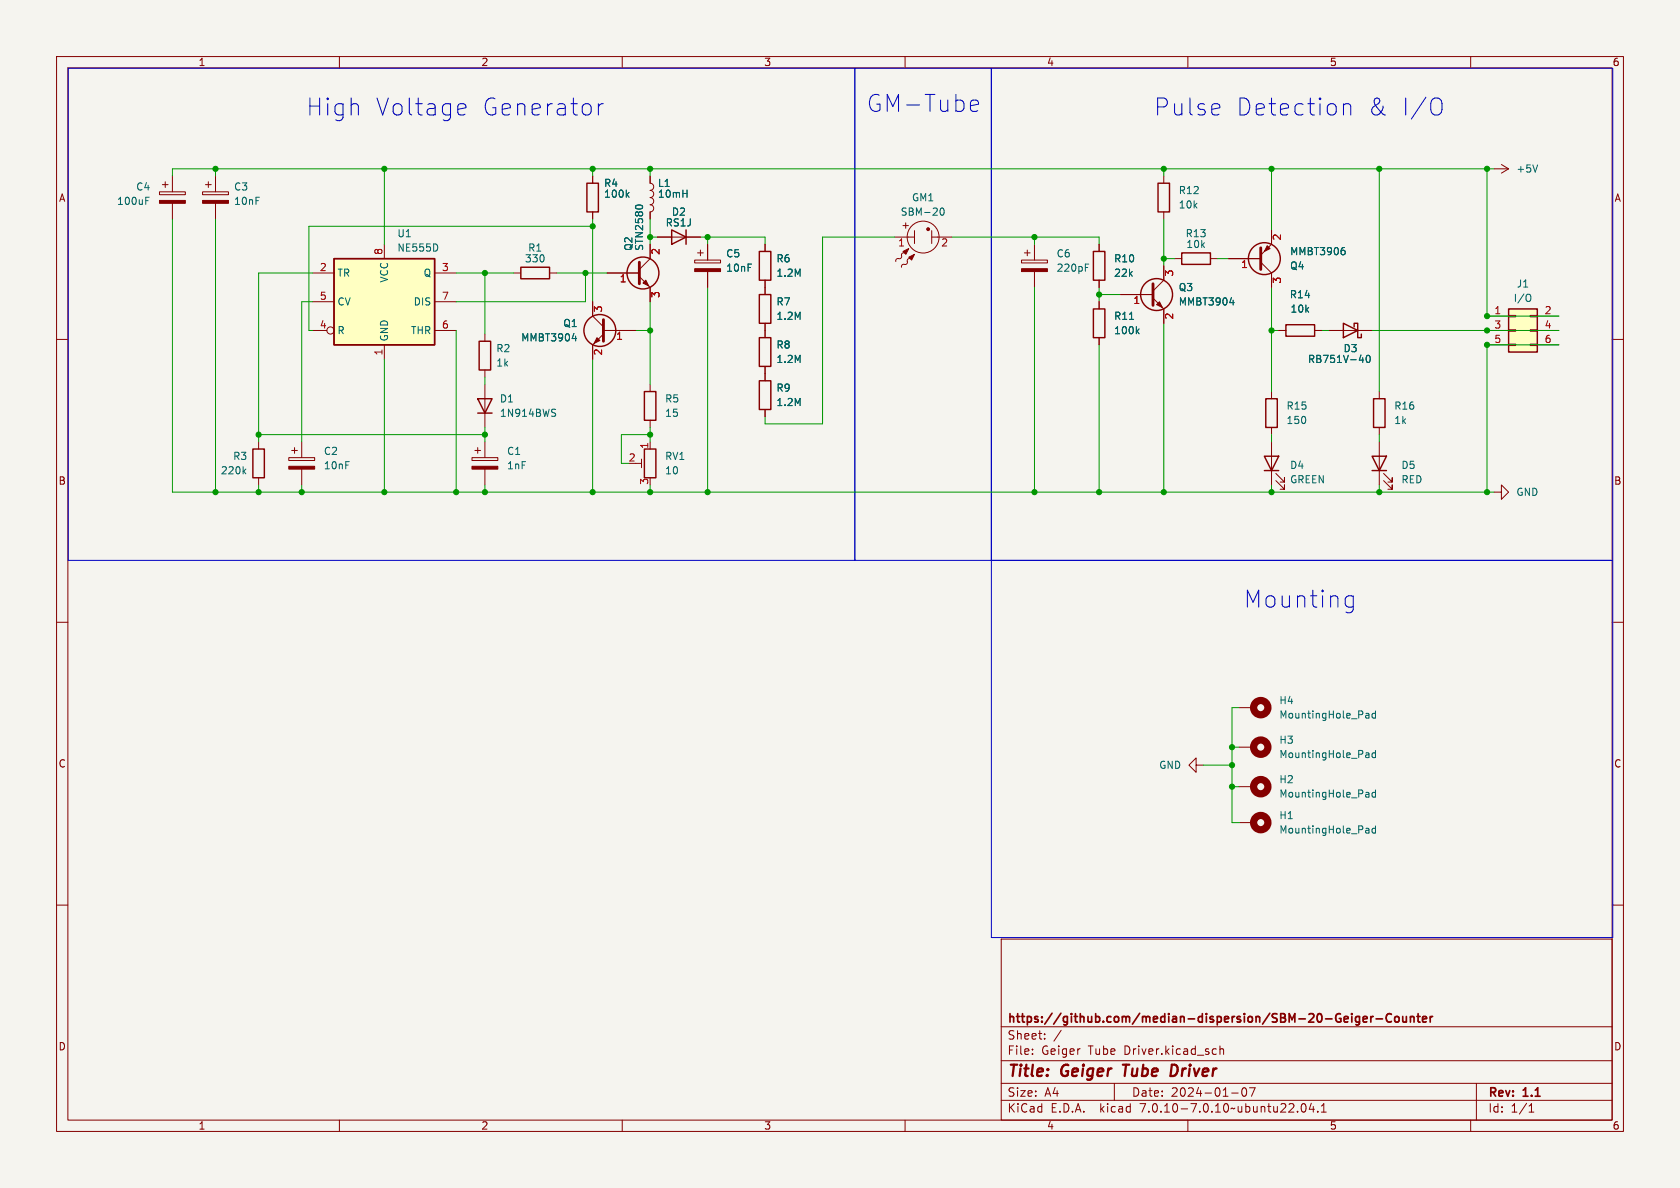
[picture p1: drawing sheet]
<svg xmlns="http://www.w3.org/2000/svg" width="297mm" height="210mm" viewBox="0 0 297 210" stroke-linecap="round" stroke-linejoin="round" font-family="sans-serif">
<path d="M0 0h297v210h-297z" fill="#f5f4ef" stroke="#f5f4ef" stroke-width=".18"/>
<g fill="none" stroke="#840000" stroke-width=".18">
<path d="M10 10h277v190h-277zM12 12h273v186h-273zM60 10v2M110 10v2M160 10v2M210 10v2M260 10v2M28.2 33.9h4.6v.5h-4.6zM28.7 32.6h1M29.2 32.1v1M30.5 31.1v2.8M30.5 35.9v2.8"/>
<path d="M35.8 33.9h4.6v.5h-4.6zM36.3 32.6h1M36.8 32.1v1M38.1 31.1v2.8M38.1 35.9v2.8M104.8 31.1v1.3M104.8 37.5v1.2M114.9 31.1v1.3a.64 .64 0 0 1 .7 .6 .64 .64 0 0 1-.7 .7 .64 .64 0 0 1 .7 .6 .64 .64 0 0 1-.7 .6 .64 .64 0 0 1 .7 .7 .64 .64 0 0 1-.7 .6 .64 .64 0 0 1 .7 .6 .64 .64 0 0 1-.7 .7v1.2M205.7 31.1v1.3M205.7 37.5v1.2M264.2 29.8h2.5M265.4 29.1l1.3 .7"/>
<path d="M266.7 29.8l-1.3 .8M10 60h2M55.2 48.3h3.9M55.2 58.4h2.6M55.2 53.3h3.9M67.9 43.2v2.5M76.8 48.3h3.8M76.8 58.4h3.8M76.8 53.3h3.8M85.7 59.1v1.2M90.8 48.3h1.3M97.2 48.3h1.2"/>
<path d="M104.8 53.3v2.6l1.9 1.9M106.7 59.1l-1.9 1.9v2.5M106.7 58.4h5.7M107.3 48.3h5.7M113 48.9l1.9 1.9v2.5M114.9 43.2v2.5l-1.9 1.9M116.2 41.9h7.6M122.8 46h4.6v.5h-4.6zM123.3 44.7h1M123.8 44.2v1M125.1 43.2v2.8M125.1 48v2.8"/>
<path d="M135.3 43.2v1.3M135.3 49.5v2.6M135.3 57.2v2.5M158.1 41.9h3.6M159.9 44.7l-.5 .2-.1 .7-.8 .2-.1 .4M160.9 45.7l-.5 .2-.1 .7-.7 .2-.2 .4M161.7 40.8v2.3M164.7 40.8v2.3M164.7 41.9h3.6M180.6 46h4.6v.5h-4.6zM181.1 44.7h1M181.6 44.2v1"/>
<path d="M182.9 43.2v2.8M182.9 48v2.8M194.3 43.2v1.3M194.3 49.5v1.3M194.3 53.3v1.3M194.3 59.7v1.3M198.1 52.1h5.7M203.8 52.7l1.9 1.9v2.6M205.7 47v2.5l-1.9 1.9M207.6 45.7h1.3M214 45.7h1.3M217.2 45.7h5.7"/>
<path d="M222.9 46.4l1.9 1.9v2.5M224.8 40.6v2.6l-1.9 1.9M226.1 58.4h1.2M232.4 58.4h1.3M234.9 58.4h7.7M262.9 55.9h3.8M262.9 58.4h3.8M266.7 58.3h1.3v.2h-1.3zM266.7 55.8h1.3v.2h-1.3zM270.5 58.3h1.3v.2h-1.3zM270.5 55.8h1.3v.2h-1.3zM271.8 55.9h3.8"/>
<path d="M271.8 58.4h3.8M285 60h2M45.7 78.1v1.3M51.6 79.6h1M52.1 79.1v1M53.3 78.1v2.8M67.9 61v2.5M83.9 79.6h1.1M84.5 79.1v1M85.7 65.4v1.3M85.7 67.9v7.7M85.7 78.1v2.8"/>
<path d="M114.9 67.9v1.3M114.9 74.3v1.3M114.9 78.1v1.3M135.3 64.8v2.5M135.3 72.4v1.3M224.8 69.2v1.3M224.8 75.6v1.2M224.8 78.1v7.6M243.8 69.2v1.3M243.8 75.6v1.2M243.8 78.1v7.6M262.9 61h3.8"/>
<path d="M266.7 60.8h1.3v.3h-1.3zM270.5 60.8h1.3v.3h-1.3zM271.8 61h3.8M45.7 84.5v1.2M51.1 80.9h4.5v.5h-4.5zM53.3 82.9v2.8M83.4 80.9h4.6v.5h-4.6zM85.7 82.9v2.8M112.4 81.9h1M113.4 81.2v1.5M225.6 85l1.5 1.5v-.8v.8h-.8M225.6 83.7l1.5 1.5v-.7v.7h-.8"/>
<path d="M244.6 85l1.5 1.5v-.8v.8h-.7M244.6 83.7l1.5 1.5v-.7v.7h-.7M264.2 87h1.2v-1.3l1.3 1.3-1.3 1.3v-1.3M10 110h2M285 110h2M211.5 135.3v-1.3l-1.3 1.3 1.3 1.2v-1.2h1.2M219.1 139.1h2.5M219.1 132.1h2.5M219.1 125.1h2.5M10 160h2M219.1 145.4h2.5M285 160h2"/>
<path d="M177 166h108v32h-108zM60 198v2M110 198v2M160 198v2M177 194.5h108M177 191.5h108M177 187.5h108M177 181.5h108M182.5 186.3v.1M182.5 185.5v.1M184.7 183.6v.1M184.7 182.8v.1"/>
<path d="M187.6 182.1l-1.3 2M197 191.5v3M210 198v2M214.9 185.4l.1 .1M215 186.3l-.1 .1M215.7 184.9v1.5M215.7 185.5l.2-.1 .3 .1 .1 .9M217.7 193.2h1.2M219.7 192.4l.2-.1a.81 .81 0 0 1 .6 .6 .81 .81 0 0 1-.3 .8l-.2 .1a.81 .81 0 0 1-.3-1.4zM220.9 192.3h1l-.7 1.5M229.4 196.5v.1M230.2 195.2l.2-.1a.81 .81 0 0 1 .6 .6 .81 .81 0 0 1-.3 .8l-.2 .1a.81 .81 0 0 1-.3-1.4z"/>
<path d="M231.8 195l-.3 1.1h.9M232.2 195.6v1M233 196.5v.1M233.6 196.6h.9M233.6 195.5l.4-.4v1.5M260 198v2M261 191.5v6.5M270.3 196.6h.9M270.3 195.5l.4-.4v1.5"/>
<circle cx="58.4" cy="58.4" r=".63"/>
<circle cx="163.2" cy="41.9" r="2.82"/>
</g>
<path d="M198.5 188.2h1.1M199.1 188.2l-.3 2M207.9 188.3l-.7-.1-.3 2h.5l.5-.3" fill="none" stroke="#840000" stroke-width=".4"/>
<g fill="none" stroke="#840000" stroke-width=".3">
<path d="M240.2 179.7l.1 .1M240.3 179.7v1.3M242.3 179.7v1M242.8 179.7l-.3 .1-.2 .2M246 179.3a.6 .6 0 0 0-.8 0 .6 .6 0 0 0-.1 .7 .56 .56 0 0 0 .2 .6 .56 .56 0 0 0 .7-.1M246.6 179.8l.2-.1 .5 .1v.6l-.1 .2-.4 .1-.2-.2zM248 179.7l.1 .9 .3 .1 .2-.2M248.6 179.7v1M249.3 179.8l.3-.1 .3 .1 .1 .9M249.3 179.7v1M250.5 179.7h.6M250.7 179.2v1.3l.4 .2"/>
<path d="M252.8 179.7v1M253.3 179.7l-.3 .1-.2 .2M240.3 180.6l-.1 .1M241 180.2l.7-.2-.1-.2-.4-.1-.2 .2 .1 .7h.5M243.3 180.1h1.1M251.5 180.2l.7-.2-.1-.2-.4-.1-.2 .2 .1 .7h.5"/>
</g>
<g fill="none" stroke="#840000" stroke-width=".25">
<path d="M103.8 32.4h2v5.1h-2zM204.7 32.4h2.1v5.1h-2.1zM59.1 45.7h17.7v15.3h-17.7zM92.1 47.2h5.1v2.1h-5.1zM118.7 40.6l2.6 1.3-2.6 1.3zM121.3 40.6v2.6M134.2 44.5h2.1v5h-2.1zM134.2 59.7h2.1v5.1h-2.1zM134.2 52.1h2.1v5.1h-2.1zM193.3 44.5h2v5h-2zM193.3 54.6h2v5.1h-2zM208.9 44.7h5.1v2h-5.1z"/>
<path d="M227.3 57.4h5.1v2h-5.1zM237.5 57.2l2.5 1.2-2.5 1.3zM239.4 57.8v-.6h.6v2.5h.7v-.6M266.7 54.6h5.1v7.6h-5.1zM44.7 79.4h2v5.1h-2zM84.5 70.5h2.5l-1.3 2.5zM84.5 73h2.5M84.7 60.3h2v5.1h-2zM113.9 69.2h2.1v5.1h-2.1zM113.9 79.4h2.1v5.1h-2.1zM134.2 67.3h2.1v5.1h-2.1zM223.8 70.5h2v5.1h-2z"/>
<path d="M242.8 70.5h2.1v5.1h-2.1zM223.5 80.6h2.6l-1.3 2.6zM223.5 83.2h2.6M242.6 80.6h2.5l-1.3 2.6zM242.6 83.2h2.5"/>
<circle cx="106" cy="58.4" r="2.82"/>
<circle cx="113.7" cy="48.3" r="2.82"/>
<circle cx="204.5" cy="52.1" r="2.82"/>
<circle cx="223.5" cy="45.7" r="2.82"/>
</g>
<g fill="#840000" stroke="#840000" stroke-width=".18">
<path d="M122.8 47.5h4.6v.5h-4.6z"/>
<path d="M83.4 82.4h4.6v.5h-4.6z"/>
<path d="M105.5 59.7l.5 .5-1 .5z"/>
<path d="M159.6 44.5l1.1-.6-.6 1.1z"/>
<path d="M160.7 45.5l1-.5-.5 1z"/>
<path d="M180.6 47.5h4.6v.5h-4.6z"/>
<path d="M28.2 35.4h4.6v.5h-4.6z"/>
<path d="M51.1 82.4h4.5v.5h-4.5z"/>
<path d="M35.8 35.4h4.6v.5h-4.6z"/>
<path d="M113.7 50l.5-.5 .5 1z"/>
<path d="M204.5 53.8l.5-.5 .5 1.1z"/>
<path d="M224 43.4l.5 .5-1 .6z"/>
<circle cx="164.1" cy="40.5" r=".25"/>
</g>
<g fill="#ffffc2" stroke="#ffffc2" stroke-width=".18">
<path d="M266.7 54.6h5.1v7.6h-5.1z"/>
<path d="M59.1 45.7h17.7v15.3h-17.7z"/>
</g>
<g fill="none" stroke="#006464" stroke-width=".18">
<path d="M25.8 35.5h.4M25.8 34.9h.6M110.8 34.4l.4 .5M111.2 34l-.5 .5M112.3 36.5a.79 .79 0 0 1 1.3 0M120.7 34.2h.8M121.5 33.6v1.3M166.3 36.9l.2-.1a.68 .68 0 0 1 .4 .6 .68 .68 0 0 1-.4 .6l-.2-.1-.1-.3zM271.8 29.2l-.4 1.2M77.3 43.4v.7M101.2 59.8h.7M101.8 59.4v.9"/>
<path d="M191.9 47.3h.4M191.9 46.7h.6M199.7 56.5h.7M201 58.5l.4 .5M201.4 58.2l-.5 .4M217.4 53.5h.8M218 53.1v.8M237.4 43.8h.3M237.6 44.2l.2 .3v.3l-.2 .2M270.3 52l.1 .1a.81 .81 0 0 1-.1 1.2M97.7 72.3l.5 .1M98 73l.2 .2-.2 .4"/>
<path d="M240.3 63.7h.8M240.9 63.2v.9M241.6 62.9l.2-.1a.68 .68 0 0 1 .5 .6 .68 .68 0 0 1-.5 .7l-.2-.1-.1-.4zM43.1 83.3l.4 .5M43.5 82.9l-.5 .5M241.6 126.1l.4 .1v.7M241.6 133.1h.4v.8M242 133.9h-.4M242 133.4h-.4M242 126.9h-.4M242 126.4l-.4 .1M243.2 125.7v1.2"/>
<path d="M243.2 132.7v1.2M243.2 139.6v1.3M243.2 126.2l-.4-.1-.2 .2 .1 .6h.5M243.2 133.1h-.4l-.2 .2 .1 .6h.5M241.6 140.1h.4v.8M241.6 146.4l.4 .1v.8M242 140.9h-.4M242 140.4h-.4M242 147.2l-.4 .1M242 146.7l-.4 .1M243.2 140.1h-.4l-.2 .2 .1 .6h.5M243.2 146v1.3"/>
<path d="M243.2 146.5l-.4-.1-.2 .3 .1 .5h.5"/>
</g>
<path d="M106.7 56.5v3.8M113 46.4v3.8M203.8 50.2v3.8M222.9 43.8v3.8" fill="none" stroke="#840000" stroke-width=".51"/>
<g fill="none" stroke="#840000" stroke-width="1.3">
<circle cx="222.9" cy="125.1" r="1.27"/>
<circle cx="222.9" cy="132.1" r="1.27"/>
<circle cx="222.9" cy="139.1" r="1.27"/>
<circle cx="222.9" cy="145.4" r="1.27"/>
</g>
<g fill="none" stroke="#0000c2" stroke-width=".18">
<path d="M12.1 12.1h139v87h-139zM81.4 18.3h.5l.3 .2 .2 .5-1.5 .3M105.8 18.3v2M106.6 18.3a.77 .77 0 0 0-.8 .6M151.1 12.1h24.2v87h-24.2zM171.7 19.6l.3 .1h.6l.2-.1M171.7 17.8l.3-.1h.6l.2 .1 .2 .6-1.4 .3M175.3 12.1h109.8v87h-109.8zM215.5 18.5l.1 .5-1.4 .3M237.5 18.3v2M237.5 18.6a.75 .75 0 0 1 1.3 .2v1.5M253.6 17.3a1.01 1.01 0 0 1 1.3 1v1a1.01 1.01 0 0 1-1.3 1"/>
<path d="M82.2 20.2l-.3 .1h-.5M175.3 99.1h109.8v66.6h-109.8zM238.1 107.2l.3 .1h.6l.2-.1M238.1 105.5l.3-.2h.6l.2 .2M239.2 105.3v2.5a.81 .81 0 0 1-1.2 .4"/>
</g>
<g fill="none" stroke="#009600" stroke-width=".18">
<path d="M30.5 38.7v48.3h233.7M38.1 29.8v1.3M38.1 38.7v48.3M67.9 29.8v13.4M104.8 29.8v1.3M104.8 38.7v14.6M114.9 29.8v1.3M114.9 38.7v4.5M205.7 29.8v1.3M205.7 38.7v8.3M224.8 29.8v10.8M243.8 29.8v39.4"/>
<path d="M262.9 29.8v26.1h12.7M264.2 29.8h-233.7v1.3M55.2 48.3h-9.5v29.8M55.2 53.3h-1.9v24.8M80.6 58.4v28.6M80.6 48.3h10.2M85.7 48.3v10.8M98.4 48.3h8.9M103.5 48.3v5h-22.9M104.8 40h-50.2v18.4h.6M112.4 58.4h2.5M114.9 41.9h1.3"/>
<path d="M114.9 53.3v14.6M123.8 41.9h11.5v1.3M125.1 41.9v1.3M125.1 50.8v36.2M158.1 41.9h-12.7v33h-10.1v-1.2M168.3 41.9h26v1.3M182.9 41.9v1.3M182.9 50.8v36.2M194.3 50.8v2.5M194.3 52.1h3.8M205.7 57.2v29.8M205.7 45.7h1.9"/>
<path d="M215.3 45.7h1.9M224.8 50.8v18.4M224.8 58.4h1.3M233.7 58.4h1.2M242.6 58.4h33M45.7 76.8h40M67.9 63.5v23.5M85.7 66.7v1.2M85.7 75.6v2.5M104.8 63.5v23.5M114.9 75.6v2.5M114.9 76.8h-5v5.1h1.2"/>
<path d="M194.3 61v26M224.8 76.8v1.3M243.8 76.8v1.3M275.6 61h-12.7v26M45.7 85.7v1.3M53.3 85.7v1.3M85.7 85.7v1.3M114.9 85.7v1.3M224.8 85.7v1.3M243.8 85.7v1.3M212.7 135.3h5.1M217.8 132.1h1.3"/>
<path d="M217.8 139.1h1.3M219.1 125.1h-1.3v20.3h1.3"/>
</g>
<g fill="#009600" stroke="#009600" stroke-width=".18">
<circle cx="262.9" cy="29.8" r=".46"/>
<circle cx="243.8" cy="29.8" r=".46"/>
<circle cx="262.9" cy="58.4" r=".46"/>
<circle cx="262.9" cy="55.9" r=".46"/>
<circle cx="262.9" cy="61" r=".46"/>
<circle cx="224.8" cy="29.8" r=".46"/>
<circle cx="205.7" cy="29.8" r=".46"/>
<circle cx="224.8" cy="58.4" r=".46"/>
<circle cx="53.3" cy="87" r=".46"/>
<circle cx="45.7" cy="76.8" r=".46"/>
<circle cx="45.7" cy="87" r=".46"/>
<circle cx="80.6" cy="87" r=".46"/>
<circle cx="85.7" cy="76.8" r=".46"/>
<circle cx="85.7" cy="87" r=".46"/>
<circle cx="67.9" cy="87" r=".46"/>
<circle cx="114.9" cy="76.8" r=".46"/>
<circle cx="85.7" cy="48.3" r=".46"/>
<circle cx="104.8" cy="40" r=".46"/>
<circle cx="103.5" cy="48.3" r=".46"/>
<circle cx="104.8" cy="87" r=".46"/>
<circle cx="104.8" cy="29.8" r=".46"/>
<circle cx="114.9" cy="29.8" r=".46"/>
<circle cx="67.9" cy="29.8" r=".46"/>
<circle cx="38.1" cy="29.8" r=".46"/>
<circle cx="38.1" cy="87" r=".46"/>
<circle cx="114.9" cy="58.4" r=".46"/>
<circle cx="125.1" cy="41.9" r=".46"/>
<circle cx="194.3" cy="52.1" r=".46"/>
<circle cx="114.9" cy="87" r=".46"/>
<circle cx="125.1" cy="87" r=".46"/>
<circle cx="182.9" cy="41.9" r=".46"/>
<circle cx="114.9" cy="41.9" r=".46"/>
<circle cx="224.8" cy="87" r=".46"/>
<circle cx="205.7" cy="87" r=".46"/>
<circle cx="194.3" cy="87" r=".46"/>
<circle cx="182.9" cy="87" r=".46"/>
<circle cx="205.7" cy="45.7" r=".46"/>
<circle cx="262.9" cy="87" r=".46"/>
<circle cx="243.8" cy="87" r=".46"/>
<circle cx="217.8" cy="132.1" r=".46"/>
<circle cx="217.8" cy="135.3" r=".46"/>
<circle cx="217.8" cy="139.1" r=".46"/>
</g>
<g font-size="4.2" fill="#0000c2">
<text x="54" y="20.7">High</text>
<text x="66.1" y="20.7">Voltage</text>
<text x="84.8" y="20.7">Generator</text>
<text x="153" y="20.1">GM-Tube</text>
<text x="203.8" y="20.7">Pulse</text>
<text x="218.3" y="20.7">Detection</text>
<text x="241.4" y="20.7">&amp;</text>
<text x="247.3" y="20.7">I/O</text>
<text x="219.7" y="107.7">Mounting</text>
</g>
<g font-size="2.8" fill="#840000">
<text x="178" y="190.9">Title:</text>
<text x="187.7" y="190.9">Geiger</text>
<text x="199.4" y="190.9">Tube</text>
<text x="208.6" y="190.9">Driver</text>
</g>
<g font-size="2.1" fill="#840000">
<text x="178" y="184">Sheet:</text>
<text x="178" y="181.2">https://github.com/median-dispersion/SBM-20-Geiger-Counter</text>
<text x="178" y="186.7">File:</text>
<text x="184.1" y="186.7">Geiger</text>
<text x="192.5" y="186.7">Tube</text>
<text x="198.9" y="186.7">Driver.kicad_sch</text>
<text x="178" y="196.9">KiCad</text>
<text x="178" y="194.1">Size:</text>
<text x="184.7" y="194.1">A4</text>
<text x="185.7" y="196.9">E.D.A.</text>
<text x="194.6" y="196.9">kicad</text>
<text x="200" y="194.1">Date:</text>
<text x="201.8" y="196.9">7.0.10-7.0.10~ubuntu22.04.1</text>
<text x="207" y="194.1">2024-01-07</text>
<text x="263" y="194.3">Rev:</text>
<text x="263" y="196.9">Id:</text>
<text x="267.1" y="196.9">1/1</text>
<text x="269.4" y="194.3">1.1</text>
</g>
<g font-size="1.8" fill="#840000">
<text x="35" y="11.9">1</text>
<text x="85" y="11.9">2</text>
<text x="135" y="11.9">3</text>
<text x="185" y="11.9">4</text>
<text x="235" y="11.9">5</text>
<text x="285" y="11.9">6</text>
<text x="10.3" y="35.9">A</text>
<text x="285.3" y="35.9">A</text>
<text x="160.9" y="40.8" transform="rotate(-90 160.9 40.8)">+</text>
<text x="10.3" y="85.9">B</text>
<text x="285.3" y="85.9">B</text>
<text x="10.3" y="135.9">C</text>
<text x="285.3" y="135.9">C</text>
<text x="10.3" y="185.9">D</text>
<text x="285.3" y="185.9">D</text>
<text x="35" y="199.9">1</text>
<text x="85" y="199.9">2</text>
<text x="135" y="199.9">3</text>
<text x="185" y="199.9">4</text>
<text x="235" y="199.9">5</text>
<text x="285" y="199.9">6</text>
</g>
<g font-size="1.8" fill="#006464">
<text x="24" y="33.9">C4</text>
<text x="41.3" y="33.9">C3</text>
<text x="106.7" y="33.2">R4</text>
<text x="106.7" y="35.2">100k</text>
<text x="116.2" y="33.2">L1</text>
<text x="116.2" y="35.2">10mH</text>
<text x="161.1" y="35.8">GM1</text>
<text x="208.3" y="34.5">R12</text>
<text x="268" y="30.7">+5V</text>
<text x="20.6" y="36.4">100uF</text>
<text x="41.3" y="36.4">10nF</text>
<text x="117.6" y="40.2">RS1J</text>
<text x="118.7" y="38.3">D2</text>
<text x="159.1" y="38.3">SBM-20</text>
<text x="208.3" y="37.1">10k</text>
<text x="70.1" y="42.1">U1</text>
<text x="70.1" y="44.7">NE555D</text>
<text x="92.7" y="46.6">330</text>
<text x="93.3" y="44.7">R1</text>
<text x="112" y="44.4" transform="rotate(-90 112 44.4)">Q2</text>
<text x="113.9" y="44.4" transform="rotate(-90 113.9 44.4)">STN2580</text>
<text x="128.3" y="45.7">C5</text>
<text x="137.2" y="46.6">R6</text>
<text x="186.7" y="45.7">C6</text>
<text x="196.9" y="46.6">R10</text>
<text x="209.5" y="42.1">R13</text>
<text x="209.6" y="44">10k</text>
<text x="228" y="47.9">Q4</text>
<text x="228" y="45.3">MMBT3906</text>
<text x="59.6" y="49.1">TR</text>
<text x="68.8" y="50.1" transform="rotate(-90 68.8 50.1)">VCC</text>
<text x="74.8" y="49.1">Q</text>
<text x="128.3" y="48.2">10nF</text>
<text x="137.2" y="49.1">1.2M</text>
<text x="186.7" y="48.2">220pF</text>
<text x="196.9" y="49.1">22k</text>
<text x="208.3" y="51.7">Q3</text>
<text x="227.9" y="52.9">R14</text>
<text x="267.5" y="53.6">I/O</text>
<text x="268" y="51">J1</text>
<text x="59.6" y="59.3">R</text>
<text x="59.6" y="54.2">CV</text>
<text x="72.6" y="59.3">THR</text>
<text x="73" y="54.2">DIS</text>
<text x="99.5" y="58">Q1</text>
<text x="137.2" y="54.2">R7</text>
<text x="137.2" y="56.7">1.2M</text>
<text x="196.9" y="56.7">R11</text>
<text x="196.9" y="59.3">100k</text>
<text x="208.3" y="54.2">MMBT3904</text>
<text x="228" y="55.5">10k</text>
<text x="68.8" y="60.5" transform="rotate(-90 68.8 60.5)">GND</text>
<text x="87.6" y="62.5">R2</text>
<text x="87.6" y="65">1k</text>
<text x="92" y="60.6">MMBT3904</text>
<text x="137.2" y="61.8">R8</text>
<text x="137.2" y="64.4">1.2M</text>
<text x="231.1" y="64.4">RB751V-40</text>
<text x="237.4" y="62.5">D3</text>
<text x="88.3" y="71.3">D1</text>
<text x="117.5" y="71.3">R5</text>
<text x="137.2" y="69.4">R9</text>
<text x="137.2" y="72">1.2M</text>
<text x="88.3" y="73.9">1N914BWS</text>
<text x="117.5" y="73.9">15</text>
<text x="227.3" y="75.2">150</text>
<text x="227.3" y="72.6">R15</text>
<text x="246.4" y="72.6">R16</text>
<text x="246.4" y="75.2">1k</text>
<text x="41.1" y="81.5">R3</text>
<text x="57.2" y="80.6">C2</text>
<text x="57.2" y="83.2">10nF</text>
<text x="89.5" y="80.6">C1</text>
<text x="89.5" y="83.2">1nF</text>
<text x="117.5" y="81.5">RV1</text>
<text x="228" y="83.1">D4</text>
<text x="247.7" y="83.1">D5</text>
<text x="38.9" y="84">220k</text>
<text x="117.5" y="84">10</text>
<text x="228" y="85.6">GREEN</text>
<text x="247.7" y="85.6">RED</text>
<text x="268" y="87.9">GND</text>
<text x="226.1" y="124.7">H4</text>
<text x="226.1" y="131.7">H3</text>
<text x="226.1" y="127.2">MountingHole_Pad</text>
<text x="204.8" y="136.1">GND</text>
<text x="226.1" y="134.2">MountingHole_Pad</text>
<text x="226.1" y="138.7">H2</text>
<text x="226.1" y="141.2">MountingHole_Pad</text>
<text x="226.1" y="145">H1</text>
<text x="226.1" y="147.5">MountingHole_Pad</text>
</g>
<g font-size="1.8" fill="#a90000">
<text x="67.7" y="45.2" transform="rotate(-90 67.7 45.2)">8</text>
<text x="116.9" y="45.2" transform="rotate(-90 116.9 45.2)">2</text>
<text x="158.7" y="43.9">1</text>
<text x="166.3" y="43.9">2</text>
<text x="219.3" y="47.7">1</text>
<text x="226.8" y="42.6" transform="rotate(-90 226.8 42.6)">2</text>
<text x="56.4" y="48">2</text>
<text x="56.4" y="53.1">5</text>
<text x="78" y="48">3</text>
<text x="78" y="53.1">7</text>
<text x="109.5" y="50.2">1</text>
<text x="116.9" y="52.8" transform="rotate(-90 116.9 52.8)">3</text>
<text x="207.7" y="49" transform="rotate(-90 207.7 49)">3</text>
<text x="226.8" y="50.2" transform="rotate(-90 226.8 50.2)">3</text>
<text x="56.4" y="58.2">4</text>
<text x="78" y="58.2">6</text>
<text x="106.8" y="55.3" transform="rotate(-90 106.8 55.3)">3</text>
<text x="200.3" y="54.1">1</text>
<text x="207.7" y="56.6" transform="rotate(-90 207.7 56.6)">2</text>
<text x="264.1" y="55.6">1</text>
<text x="264.1" y="58.2">3</text>
<text x="273" y="55.6">2</text>
<text x="273" y="58.2">4</text>
<text x="67.7" y="62.9" transform="rotate(-90 67.7 62.9)">1</text>
<text x="106.8" y="62.9" transform="rotate(-90 106.8 62.9)">2</text>
<text x="108.8" y="60.4">1</text>
<text x="264.1" y="60.7">5</text>
<text x="273" y="60.7">6</text>
<text x="111.1" y="81.7">2</text>
<text x="114.7" y="79.4" transform="rotate(-90 114.7 79.4)">1</text>
<text x="114.7" y="85.8" transform="rotate(-90 114.7 85.8)">3</text>
</g>
</svg>
